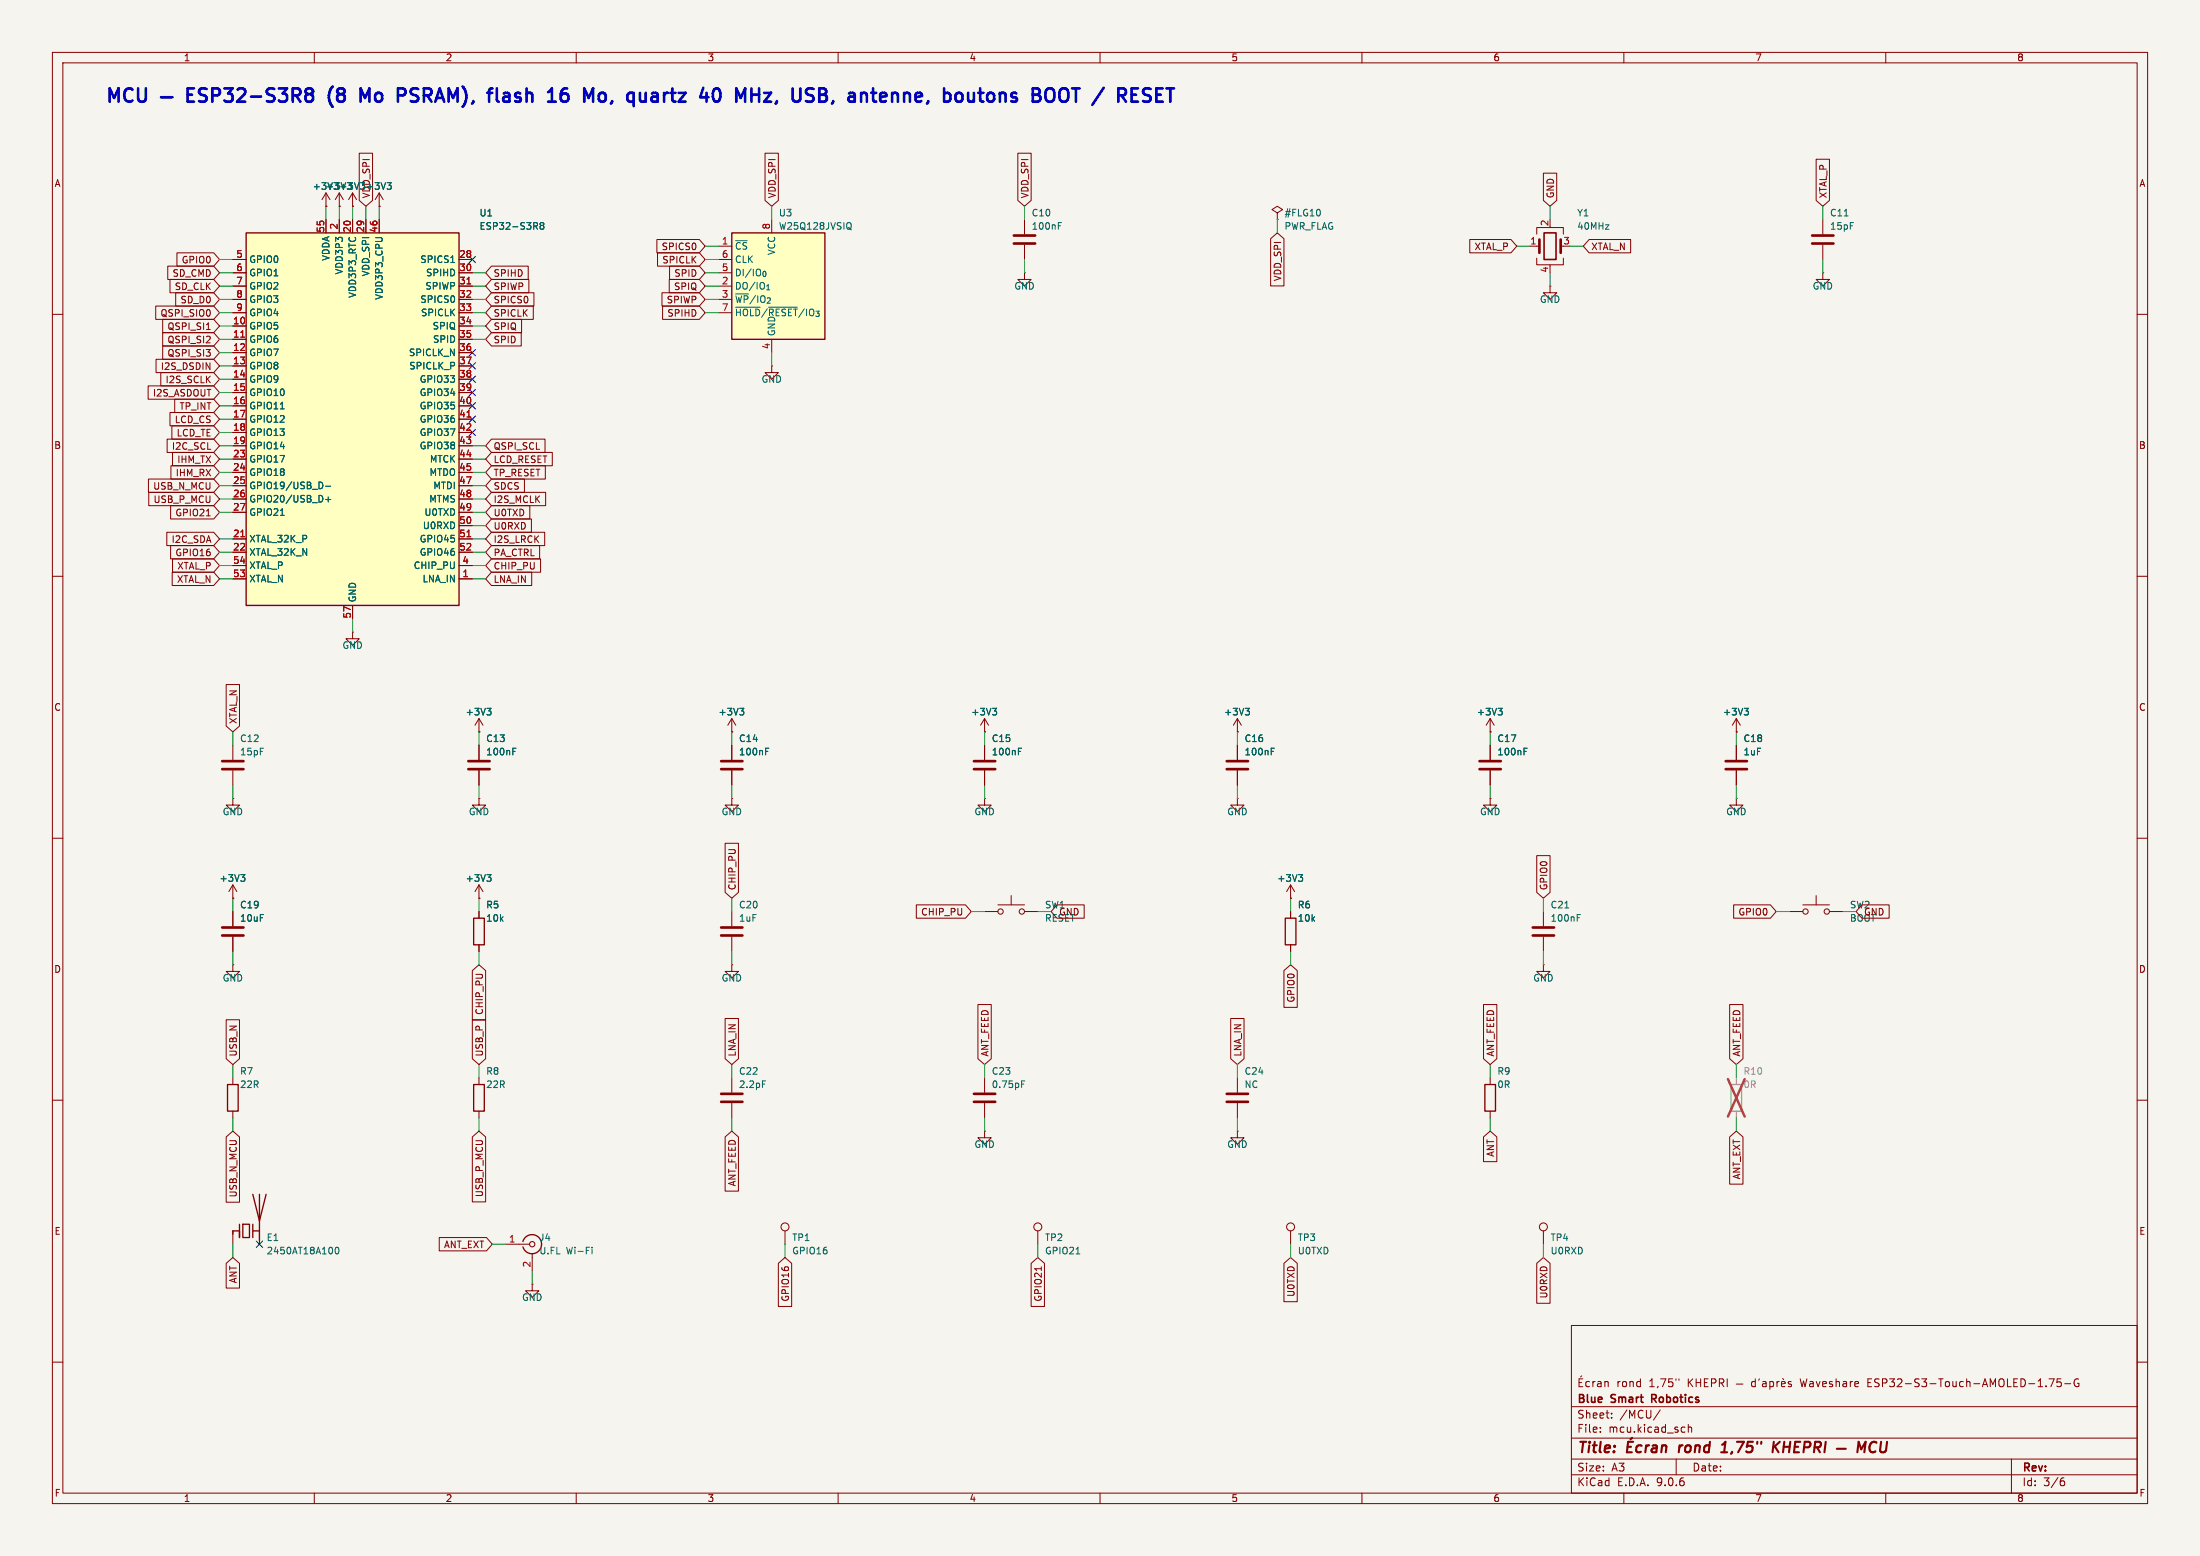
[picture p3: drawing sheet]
<svg xmlns="http://www.w3.org/2000/svg" width="420mm" height="297mm" viewBox="0 0 420 297" stroke-linecap="round" stroke-linejoin="round" font-family="sans-serif">
<path d="M0 0h420v297h-420z" fill="#f5f4ef" stroke="#f5f4ef" stroke-width=".19"/>
<g fill="none" stroke="#840000" stroke-width=".19">
<path d="M10 10h400v277h-400zM12 12h396v273h-396zM60 10v2M110 10v2M160 10v2M210 10v2M260 10v2M310 10v2M360 10v2M195.6 52.1v1.2h1.2l-1.2 1.3-1.3-1.3h1.3M195.6 52.1h.1M195.6 41.9v2.8"/>
<path d="M195.6 46.7v2.8M243.8 40.6l1.1-.6-1.1-.6-1 .6 1 .6v1.3M243.8 41.9h.1M292.1 47h1.8M293.4 44.7v-1.3h5v1.3M293.4 49.3v1.2h5v-1.2M295.9 54.6v1.3h1.3l-1.3 1.3-1.3-1.3h1.3M295.9 54.6h.1M295.9 50.5v.3M348 52.1v1.2h1.2l-1.2 1.3-1.3-1.3h1.3M348 52.1h.1M348 41.9v2.8"/>
<path d="M348 46.7v2.8M10 60h2M147.3 69.9v1.2h1.3l-1.3 1.3-1.3-1.3h1.3M147.3 69.9h.1M408 60h2M10 110h2M408 110h2M188 139.7h.1M188 137.2v2.5M188 137.2l-.8 1.2M188 137.2l.7 1.2M284.5 139.7h.1"/>
<path d="M284.5 137.2l-.8 1.2M284.5 137.2l.7 1.2M284.5 137.2v2.5M331.5 139.7h.1M331.5 137.2v2.5M331.5 137.2l-.8 1.2M331.5 137.2l.7 1.2M10 160h2M91.4 152.4v1.3h1.3l-1.3 1.2-1.2-1.2h1.2M91.4 152.4h.1M91.4 142.2v2.8M91.4 147.1v2.8"/>
<path d="M236.2 142.2v2.8M236.2 147.1v2.8M284.5 152.4v1.3h1.2l-1.2 1.2-1.3-1.2h1.3M284.5 152.4h.1M284.5 142.2v2.8M284.5 147.1v2.8M331.5 152.4v1.3h1.2l-1.2 1.2-1.3-1.2h1.3M331.5 152.4h.1M331.5 142.2v2.8M331.5 147.1v2.8M408 160h2M44.4 174v2.8"/>
<path d="M44.4 178.8v2.8M246.4 171.5h.1M246.4 168.9l-.8 1.3M246.4 168.9l.7 1.3M246.4 168.9v2.6M246.4 174v1.3M341.6 174h2.6M344.2 172.7h5M346.7 170.9v1.8M349.2 174h2.6M246.4 180.3v1.3M10 210h2"/>
<path d="M188 215.9v1.3h1.2l-1.2 1.2-1.3-1.2h1.3M188 215.9h.1M188 205.7v2.8M188 210.6v2.8M408 210h2M96.5 237.5h4.6M101.6 239.3v3.3M101.6 245.1v1.3h1.3l-1.3 1.2-1.3-1.2h1.3M101.6 245.1h.1M300 253h108v32h-108zM10 260h2M300 278.5h108"/>
<path d="M300 274.5h108M300 268.5h108M301.4 263.9h.5M301.9 262.6l-.2 .2M302.2 263.2h-.8v1.5h.8M303.4 263.8l-.4-.1-.3 .3 .2 .6h.5M304.1 263.7v1M304.5 263.7l-.3 .1-.1 .2M305 263.8h.6l.1 .9M305.5 273.2v.2M305.5 272.5v.1M305.7 264l-.5 .1a.29 .29 0 0 0-.3 .3 .29 .29 0 0 0 .3 .3l.5-.1"/>
<path d="M306.4 263.8l.2-.1 .3 .1 .1 .9M306.4 263.7v1M307.7 270.5v.2M307.7 269.8v.1M316.9 269.1l-1.2 1.9M320 278.5v3M320.5 263.2v.3M321.2 272.4l.5 .1M321.7 273.3l-.5 .1M322.3 272.5l.2-.1 .4 .1v.9M322.3 271.9v1.5M331.4 264.2h1.3"/>
<path d="M335.1 263.8l-.4-.1-.3 .3 .1 .6h.6M335.1 263.2v1.5M335.9 263.2l-.2 .3M336.5 263.8h.6l.1 .9M337.2 264l-.5 .1a.29 .29 0 0 0-.3 .3 .29 .29 0 0 0 .3 .3l.5-.1M337.9 263.8l.4-.1 .3 .3-.2 .6h-.5M337.9 263.7v1.5M339.2 263.7v1M339.7 263.7l-.3 .1-.2 .2M340.1 264.2l.7-.2-.1-.2-.4-.1-.2 .2 .1 .7h.5M340.3 263.1l.2 .2M341.9 263.8l-.3-.1-.2 .2v.2l.5 .2v.3h-.5"/>
<path d="M356.6 263.9h.5M357.3 263.2h-.7v1.5h.7M384 278.5v6.5M391.2 263.2h1l-.7 1.5M393.4 263.2h-.7v.7l.2-.1h.5l.1 .2-.1 .5-.2 .2-.5-.2M394.2 264.1h1.1M396.8 263.3a.7 .7 0 0 0-.9 .6 .7 .7 0 0 0 .9 .7l.1-.6h-.3M408 260h2M60 285v2M110 285v2M160 285v2M210 285v2"/>
<path d="M260 285v2M300 281.5h108M310 285v2M360 285v2M393.6 282.7h.4l.2 .2-.1 .5-.5 .2M394 282.1l-.4 .1"/>
<circle cx="344.7" cy="174" r=".51"/>
<circle cx="348.7" cy="174" r=".51"/>
</g>
<g fill="none" stroke="#840000" stroke-width=".4">
<path d="M310.7 276.2h.7M311.6 274.4l-.3 .3M311.8 275.2h-1l-.2 2h.9M313.4 276a.66 .66 0 0 0-1 .3l-.1 .5 .2 .3h.8M314.3 275.9l-.2 1.3M314.8 275.9l-.4 .1-.2 .3M315.5 276h.8l-.1 1.2M316.3 276.3l-.7 .1a.4 .4 0 0 0-.3 .4 .4 .4 0 0 0 .2 .4l.7-.1M317.3 276.1a.49 .49 0 0 1 .8 .1l-.1 1M317.3 275.9l-.2 1.3M320.6 275.9l-.1 1.3M328.6 277.2h1.1"/>
<path d="M328.8 275.8l.6-.6-.3 2M338.6 275.2l-.2 2M338.8 276.1l.7 1.1M339.8 275.2l-1.3 1.1M354.6 277.2l.2-2 .5 1.4 .9-1.4-.3 2M358.2 275.4a.88 .88 0 0 0-1 0 .88 .88 0 0 0-.3 .9 .69 .69 0 0 0 .3 .8 .69 .69 0 0 0 .8-.1M359.1 275.2l-.2 1.6 .2 .3a.66 .66 0 0 0 .9-.3l.3-1.6"/>
</g>
<path d="M294.8 44.5h2.3v5h-2.3zM315.3 267h.6M315.9 266.2h-.6v1.5" fill="none" stroke="#840000" stroke-width=".3"/>
<g fill="none" stroke="#840000" stroke-width=".51">
<path d="M193.5 45h4.1M193.5 46.5h4.1M293.9 45.7v2.6M297.9 45.7v2.6M345.9 45h4.1M345.9 46.5h4.1M89.4 145.3h4.1M89.4 146.8h4.1M234.2 145.3h4.1M234.2 146.8h4.1M282.4 145.3h4.1M282.4 146.8h4.1"/>
<path d="M329.4 145.3h4.1M329.4 146.8h4.1M42.4 177h4.1M42.4 178.6h4.1M185.9 208.8h4.1M185.9 210.3h4.1"/>
</g>
<g fill="none" stroke="#006464" stroke-width=".19">
<path d="M202 43.1h.5M202 42.5h.6M352.1 41.2h.7M189.5 135.2h.8l-.5 .5M190 135.7l.3 .2v.3l-.3 .3M286 135.2h.8l-.4 .5M286.5 135.7l.3 .2v.3l-.3 .3M333 135.2h.8l-.5 .5M333.5 135.7l.3 .2v.3l-.3 .3M97.9 143.4h.4M97.9 142.8h.6M242.7 143.4h.4"/>
<path d="M242.7 142.8h.6M290.9 143.4h.5M290.9 142.8h.6M247.9 166.9h.8l-.4 .5M248.4 167.4l.3 .3v.3l-.3 .2M195 206.9h.4M195 206.3h.6M113 238.1v.1M113 238.5v.8"/>
</g>
<path d="M245.4 175.3h2v5h-2zM99.8 237a1.81 1.81 0 0 1 2.8-1 1.81 1.81 0 0 1 0 2.9 1.81 1.81 0 0 1-2.8-.9" fill="none" stroke="#840000" stroke-width=".25"/>
<circle cx="101.6" cy="237.5" r=".51" fill="none" stroke="#840000" stroke-width=".2"/>
<path d="M139.7 44.5h17.8v20.3h-17.8z" fill="#ffffc2"/>
<path d="M139.7 44.5h17.8v20.3h-17.8z" fill="none" stroke="#840000" stroke-width=".25"/>
<g fill="none" stroke="#840000" stroke-width=".19">
<path d="M137.2 47h2.5M137.2 49.5h2.5M137.2 52.1h2.5M137.2 54.6h2.5M137.2 57.2h2.5M137.2 59.7h2.5M147.3 41.9v2.6M147.3 64.8v2.5M139.7 139.7h.1M139.7 137.2l-.8 1.2M139.7 137.2l.8 1.2M139.7 137.2v2.5"/>
<path d="M139.7 152.4v1.3h1.3l-1.3 1.2-1.3-1.2h1.3M139.7 152.4h.1M139.7 142.2v2.8M139.7 147.1v2.8M91.4 171.5h.1M91.4 168.9l-.7 1.3M91.4 168.9l.8 1.3M91.4 168.9v2.6M246.4 234.9v2.6"/>
<circle cx="246.4" cy="234.2" r=".76"/>
</g>
<path d="M140.4 58.6h4.7M146.7 58.6h5.5M162.1 43.5l.5 .4M162.2 42.5l.1 .1a.81 .81 0 0 1-.1 1.2M141.2 135.2h.8l-.4 .5M141.8 135.7l.2 .2v.3l-.2 .3M146.2 143.4h.4M146.2 142.8h.6M93 166.9h.7l-.4 .5M93.5 167.4l.2 .3v.3l-.2 .2" fill="none" stroke="#006464" stroke-width=".19"/>
<path d="M137.7 145.3h4M137.7 146.8h4" fill="none" stroke="#840000" stroke-width=".51"/>
<path d="M47 44.5h40.6v71.1h-40.6z" fill="#ffffc2"/>
<path d="M47 44.5h40.6v71.1h-40.6zM90.4 175.3h2.1v5h-2.1zM43.4 207h2.1v5.1h-2.1zM90.4 207h2.1v5.1h-2.1zM283.5 207h2v5.1h-2zM45.7 233.7v2.5v-1.3h-1.3v.7M46.4 233.7h1.2v2.5h-1.2zM48.3 228l1.2 5 1.3-5M48.3 234.9h1.2M48.3 233.7v2.5M49.5 228v8.9" fill="none" stroke="#840000" stroke-width=".25"/>
<g fill="none" stroke="#840000" stroke-width=".19">
<path d="M62.2 39.4h.1M62.2 36.8v2.6M62.2 36.8l-.7 1.3M62.2 36.8l.8 1.3M64.8 39.4h.1M64.8 36.8v2.6M64.8 36.8l-.8 1.3M64.8 36.8l.7 1.3M67.3 39.4h.1M67.3 36.8v2.6M67.3 36.8l-.8 1.3M67.3 36.8l.8 1.3"/>
<path d="M68.6 29.2h2.5v9.1l-1.3 1.1-1.2-1.1zM72.4 39.4h.1M72.4 36.8v2.6M72.4 36.8l-.8 1.3M72.4 36.8l.8 1.3M146 29.2h2.6v9.1l-1.3 1.1-1.3-1.1zM194.3 29.2h2.6v9.1l-1.3 1.1-1.3-1.1zM294.6 33.1h2.6v5.2l-1.3 1.1-1.3-1.1zM346.7 30.4h2.6v7.9l-1.3 1.1-1.3-1.1zM29.7 58.4h11.1l1.1 1.3-1.1 1.3h-11.1zM32 50.8h8.8l1.1 1.3-1.1 1.2h-8.8zM32.4 53.3h8.4l1.1 1.3-1.1 1.3h-8.4z"/>
<path d="M33.5 55.9h7.3l1.1 1.3-1.1 1.2h-7.3zM33.8 48.3h7l1.1 1.2-1.1 1.3h-7zM44.4 49.5h2.6M44.4 52.1h2.6M44.4 54.6h2.6M44.4 57.2h2.6M44.4 59.7h2.6M62.2 41.9v2.6M64.8 41.9v2.6M67.3 41.9v2.6M69.8 41.9v2.6M72.4 41.9v2.6"/>
<path d="M87.6 49.5h2.6M87.6 52.1h2.6M87.6 54.6h2.6M87.6 57.2h2.6M87.6 59.7h2.6M93.8 50.8h7v2.5h-7l-1.1-1.2zM93.8 53.3h7.2v2.6h-7.2l-1.1-1.3zM93.8 55.9h8.1v2.5h-8.1l-1.1-1.2zM93.8 58.4h8v2.6h-8l-1.1-1.3zM125.4 45.7h8.1l1.1 1.3-1.1 1.3h-8.1zM125.5 48.3h8l1.1 1.2-1.1 1.3h-8zM126.4 55.9h7.1l1.1 1.3-1.1 1.2h-7.1z"/>
<path d="M126.5 58.4h7l1.1 1.3-1.1 1.3h-7zM127.8 53.3h5.7l1.1 1.3-1.1 1.3h-5.7zM127.8 50.8h5.7l1.1 1.3-1.1 1.2h-5.7zM242.6 45.6l1.2-1.1 1.3 1.1v9h-2.5zM280.6 45.7h7.8l1.2 1.3-1.2 1.3h-7.8zM303.4 45.7h7.9v2.6h-7.9l-1.1-1.3zM28.3 73.7h12.5l1.1 1.2-1.1 1.3h-12.5zM29.8 68.6h11l1.1 1.3-1.1 1.2h-11zM30.7 71.1h10.1l1.1 1.3-1.1 1.3h-10.1zM31.1 61h9.7l1.1 1.2-1.1 1.3h-9.7zM31.1 63.5h9.7l1.1 1.3-1.1 1.2h-9.7zM31.1 66h9.7l1.1 1.3-1.1 1.3h-9.7z"/>
<path d="M32.4 78.7h8.4l1.1 1.3-1.1 1.3h-8.4zM33.4 76.2h7.4l1.1 1.3-1.1 1.2h-7.4zM39.4 62.9h.7M44.4 67.3h2.6M44.4 62.2h2.6M44.4 64.8h2.6M44.4 69.9h2.6M44.4 72.4h2.6M44.4 74.9h2.6M44.4 77.5h2.6M87.6 67.3h2.6M87.6 62.2h2.6"/>
<path d="M87.6 64.8h2.6M87.6 69.9h2.6M87.6 72.4h2.6M87.6 74.9h2.6M87.6 77.5h2.6M93.8 61h5.8v2.5h-5.8l-1.1-1.3zM93.8 63.5h5.7v2.5h-5.7l-1.1-1.2zM28.3 91.4h12.5l1.1 1.3-1.1 1.3h-12.5zM28.4 94h12.4l1.1 1.3-1.1 1.2h-12.4zM31.9 83.8h8.9l1.1 1.3-1.1 1.3h-8.9zM32.6 96.5h8.2l1.1 1.3-1.1 1.3h-8.2zM32.6 88.9h8.2l1.1 1.3-1.1 1.2h-8.2z"/>
<path d="M32.8 81.3h8l1.1 1.3-1.1 1.2h-8zM32.9 86.4h7.9l1.1 1.2-1.1 1.3h-7.9zM39.4 98.5h.7M44.4 90.2h2.6M44.4 80h2.6M44.4 82.6h2.6M44.4 85.1h2.6M44.4 87.6h2.6M44.4 92.7h2.6M44.4 95.3h2.6M44.4 97.8h2.6M87.6 90.2h2.6"/>
<path d="M87.6 80h2.6M87.6 82.6h2.6M87.6 85.1h2.6M87.6 87.6h2.6M87.6 92.7h2.6M87.6 95.3h2.6M87.6 97.8h2.6M93.8 94h10.4v2.5h-10.4l-1.1-1.2zM93.8 96.5h7.3v2.6h-7.3l-1.1-1.3zM93.8 99.1h7.6v2.5h-7.6l-1.1-1.3zM93.8 88.9h10.3v2.5h-10.3l-1.1-1.2zM93.8 83.8h10.2v2.6h-10.2l-1.1-1.3z"/>
<path d="M93.8 86.4h11.6v2.5h-11.6l-1.1-1.3zM93.8 91.4h6.3v2.6h-6.3l-1.1-1.3zM31.8 101.6h9l1.1 1.3-1.1 1.2h-9zM32.6 104.1h8.2l1.1 1.3-1.1 1.3h-8.2zM32.9 109.2h7.9l1.1 1.3-1.1 1.3h-7.9zM32.9 106.7h7.9l1.1 1.3-1.1 1.2h-7.9zM44.4 102.9h2.6M44.4 105.4h2.6M44.4 108h2.6M44.4 110.5h2.6M67.3 115.6v2.5M87.6 102.9h2.6"/>
<path d="M87.6 105.4h2.6M87.6 108h2.6M87.6 110.5h2.6M87.6 100.3h2.6M93.8 101.6h10.2v2.5h-10.2l-1.1-1.2zM93.8 104.1h9.2v2.6h-9.2l-1.1-1.3zM93.8 106.7h9.4v2.5h-9.4l-1.1-1.2zM93.8 109.2h7.7v2.6h-7.7l-1.1-1.3zM43.2 130.7h2.5v7.9l-1.3 1.1-1.2-1.1zM67.3 120.7v1.2h1.3l-1.3 1.3-1.3-1.3h1.3M67.3 120.7h.1M91.4 139.7h.1"/>
<path d="M91.4 137.2v2.5M91.4 137.2l-.7 1.2M91.4 137.2l.8 1.2M139.7 139.7h.1M188 139.7h.1M236.2 139.7h.1M236.2 137.2v2.5M236.2 137.2l-.7 1.2M236.2 137.2l.8 1.2M284.5 139.7h.1M331.5 139.7h.1M44.4 152.4v1.3h1.3l-1.3 1.2-1.2-1.2h1.2"/>
<path d="M44.4 152.4h.1M44.4 142.2v2.8M44.4 147.1v2.8M91.4 142.2v2.8M91.4 147.1v2.8M139.7 142.2v2.8M139.7 147.1v2.8M188 152.4v1.3h1.2l-1.2 1.2-1.3-1.2h1.3M188 152.4h.1M188 142.2v2.8M188 147.1v2.8M236.2 152.4v1.3h1.3l-1.3 1.2-1.3-1.2h1.3"/>
<path d="M236.2 152.4h.1M236.2 142.2v2.8M236.2 147.1v2.8M284.5 142.2v2.8M284.5 147.1v2.8M331.5 142.2v2.8M331.5 147.1v2.8M44.4 171.5h.1M44.4 168.9v2.6M44.4 174v2.8M44.4 178.8v2.8M44.4 168.9l-.7 1.3"/>
<path d="M44.4 168.9l.8 1.3M91.4 171.5h.1M91.4 174v1.3M138.4 161h2.6v9.3l-1.3 1.2-1.3-1.2zM139.7 174v2.8M139.7 178.8v2.8M174.9 172.7h9.4l1.1 1.3-1.1 1.3h-9.4zM188 174h2.5M190.5 172.7h5.1M193 170.9v1.8M195.6 174h2.5M201.8 172.7h5.2v2.6h-5.2l-1.1-1.3z"/>
<path d="M246.4 171.5h.1M246.4 174v1.3M293.4 163.3h2.5v7l-1.3 1.2-1.2-1.2zM294.6 174v2.8M294.6 178.8v2.8M331 172.7h7l1.1 1.3-1.1 1.3h-7zM355.4 172.7h5.2v2.6h-5.2l-1.1-1.3zM43.2 194.6h2.5v7.5l-1.3 1.1-1.2-1.1zM44.4 184.2v1.2h1.3l-1.3 1.3-1.2-1.3h1.2M44.4 184.2h.1M90.2 194.7h2.5v7.4l-1.3 1.1-1.2-1.1zM90.2 185.3l1.2-1.1 1.3 1.1v9.3h-2.5z"/>
<path d="M91.4 180.3v1.3M138.4 194.4h2.6v7.7l-1.3 1.1-1.3-1.1zM139.7 184.2v1.2h1.3l-1.3 1.3-1.3-1.3h1.3M139.7 184.2h.1M186.7 191.7h2.5v10.4l-1.2 1.1-1.3-1.1zM234.9 194.4h2.6v7.7l-1.3 1.1-1.3-1.1zM245.1 185.3l1.3-1.1 1.3 1.1v7h-2.6zM246.4 180.3v1.3M283.2 191.7h2.6v10.4l-1.3 1.1-1.3-1.1zM294.6 184.2v1.2h1.3l-1.3 1.3-1.2-1.3h1.2M294.6 184.2h.1M330.2 191.7h2.5v10.4l-1.2 1.1-1.3-1.1z"/>
<path d="M43.2 217l1.2-1.1 1.3 1.1v12.5h-2.5zM44.4 205.7v1.3M44.4 212.1v1.3M90.2 217l1.2-1.1 1.3 1.1v12.4h-2.5zM91.4 205.7v1.3M91.4 212.1v1.3M138.4 217l1.3-1.1 1.3 1.1v10.4h-2.6zM139.7 205.7v2.8M139.7 210.6v2.8M236.2 215.9v1.3h1.3l-1.3 1.2-1.3-1.2h1.3M236.2 215.9h.1M236.2 205.7v2.8"/>
<path d="M236.2 210.6v2.8M283.2 217l1.3-1.1 1.3 1.1v4.7h-2.6zM284.5 205.7v1.3M284.5 212.1v1.3M330.2 217l1.3-1.1 1.2 1.1v9h-2.5zM44.4 234.9v2.6M49.5 234.9v2.6M83.9 236.2h9l1.1 1.3-1.1 1.3h-9zM149.9 234.9v2.6M198.1 234.9v2.6M294.6 234.9v2.6M43.2 241.1l1.2-1.1 1.3 1.1v4.8h-2.5z"/>
<path d="M148.6 241.1l1.3-1.1 1.2 1.1v8.3h-2.5zM196.8 241.1l1.3-1.1 1.3 1.1v8.3h-2.6zM198.8 241.8v.7M245.1 241.1l1.3-1.1 1.3 1.1v7.4h-2.6zM293.4 241.1l1.2-1.1 1.3 1.1v7.7h-2.5z"/>
<circle cx="191" cy="174" r=".51"/>
<circle cx="195.1" cy="174" r=".51"/>
<circle cx="149.9" cy="234.2" r=".76"/>
<circle cx="198.1" cy="234.2" r=".76"/>
<circle cx="294.6" cy="234.2" r=".76"/>
</g>
<path d="M89.1 54.2h.8M46 64.4h.7M89.1 79.6h.8M46 102.5h.7M89.1 102.5h.8" fill="none" stroke="#a90000" stroke-width=".19"/>
<g fill="none" stroke="#006464" stroke-width=".19">
<path d="M68.8 34.9h.8M73.9 34.9h.8l-.4 .5M74.4 35.4l.3 .2v.3l-.3 .2M86.1 50.1h.7M102.2 43.2l.4 .6M102.5 42.6l.1 .1-.1 .4M103.3 43l-.2-.2 .2-.3h.3l.2 .2-.2 .3M103.3 43l-.2 .3 .1 .3 .1 .2 .4-.1 .1-.2v-.2l-.2-.3M103.3 43h.3M53.5 78h.8M53.5 98.4h.8M61.4 92.1l.2 .5-.2 .6"/>
<path d="M62.2 92.8h.9M62.2 95.3h.9M62.7 94.9v.9M93 135.2h.7l-.4 .5M93.5 135.7l.2 .2v.3l-.2 .3M141.2 135.2h.8l-.4 .5M141.8 135.7l.2 .2v.3l-.2 .3M189.5 135.2h.8l-.5 .5M190 135.7l.3 .2v.3l-.3 .3M237.7 135.2h.8l-.4 .5M238.3 135.7l.2 .2v.3l-.2 .3M286 135.2h.8l-.4 .5"/>
<path d="M286.5 135.7l.3 .2v.3l-.3 .3M333 135.2h.8l-.5 .5M333.5 135.7l.3 .2v.3l-.3 .3M97.9 143.4h.4M97.9 142.8h.6M146.2 143.4h.4M146.2 142.8h.6M194.4 143.4h.4M194.4 142.8h.6M242.7 143.4h.4M242.7 142.8h.6M290.9 143.4h.5"/>
<path d="M290.9 142.8h.6M46 166.9h.7l-.4 .5M46.5 167.4l.2 .3v.3l-.2 .2M93 166.9h.7l-.4 .5M93.5 167.4l.2 .3v.3l-.2 .2M247.9 166.9h.8l-.4 .5M248.4 167.4l.3 .3v.3l-.3 .2M298.7 173.3h.8M301.1 175.2h.4M301.1 174.6h.6M145.6 206.3h.6M64.1 238.2l.2-.1a.68 .68 0 0 1 .4 .6 .68 .68 0 0 1-.4 .6l-.3-.4z"/>
<path d="M205.4 239.3h.8"/>
</g>
<path d="M42.4 145.3h4.1M42.4 146.8h4.1M185.9 145.3h4.1M185.9 146.8h4.1M137.7 177h4M137.7 178.6h4M292.6 177h4.1M292.6 178.6h4.1M137.7 208.8h4M137.7 210.3h4M234.2 208.8h4.1M234.2 210.3h4.1" fill="none" stroke="#840000" stroke-width=".51"/>
<path d="M330.5 207h2v5.1h-2z" fill="none" stroke="#9c9b98" stroke-width=".25"/>
<path d="M331.5 205.7v1.3M331.5 212.1v1.3" fill="none" stroke="#9c9b98" stroke-width=".19"/>
<path d="M329.9 206l3.2 7.1M333.1 206l-3.2 7.1" fill="none" stroke="#e12e31" stroke-width=".46"/>
<g fill="none" stroke="#009600" stroke-width=".19">
<path d="M62.2 39.4v2.5M64.8 39.4v2.5M67.3 39.4v2.5M69.8 39.4v2.5M72.4 39.4v2.5M147.3 39.4v2.5M195.6 39.4v2.5M295.9 39.4v2.5M348 39.4v2.5M41.9 54.6h2.5M41.9 57.2h2.5M41.9 59.7h2.5"/>
<path d="M41.9 52.1h2.5M41.9 49.5h2.5M90.2 54.6h2.5M90.2 57.2h2.5M90.2 59.7h2.5M90.2 52.1h2.5M134.6 54.6h2.6M134.6 57.2h2.6M134.6 59.7h2.6M134.6 52.1h2.6M134.6 47h2.6M134.6 49.5h2.6"/>
<path d="M195.6 49.5v2.6M243.8 41.9v2.6M289.6 47h2.5M295.9 52.1v2.5M299.7 47h2.6M348 49.5v2.6M41.9 62.2h2.5M41.9 64.8h2.5M41.9 67.3h2.5M41.9 69.9h2.5M41.9 72.4h2.5M41.9 74.9h2.5"/>
<path d="M41.9 77.5h2.5M90.2 62.2h2.5M90.2 64.8h2.5M147.3 67.3v2.6M41.9 82.6h2.5M41.9 85.1h2.5M41.9 87.6h2.5M41.9 90.2h2.5M41.9 92.7h2.5M41.9 95.3h2.5M41.9 97.8h2.5M41.9 80h2.5"/>
<path d="M90.2 85.1h2.5M90.2 87.6h2.5M90.2 90.2h2.5M90.2 92.7h2.5M90.2 95.3h2.5M90.2 97.8h2.5M41.9 110.5h2.5M41.9 105.4h2.5M41.9 108h2.5M41.9 102.9h2.5M67.3 118.1v2.6M90.2 110.5h2.5"/>
<path d="M90.2 105.4h2.5M90.2 108h2.5M90.2 102.9h2.5M90.2 100.3h2.5M44.4 139.7v2.5M91.4 139.7v2.5M139.7 139.7v2.5M188 139.7v2.5M236.2 139.7v2.5M284.5 139.7v2.5M331.5 139.7v2.5M44.4 149.9v2.5"/>
<path d="M91.4 149.9v2.5M139.7 149.9v2.5M188 149.9v2.5M236.2 149.9v2.5M284.5 149.9v2.5M331.5 149.9v2.5M44.4 171.5v2.5M91.4 171.5v2.5M139.7 171.5v2.5M185.4 174h2.6M198.1 174h2.6M246.4 171.5v2.5"/>
<path d="M294.6 171.5v2.5M339.1 174h2.5M351.8 174h2.5M44.4 181.6v2.6M91.4 181.6v2.6M139.7 181.6v2.6M246.4 181.6v2.6M294.6 181.6v2.6M44.4 203.2v2.5M44.4 213.4v2.5M91.4 203.2v2.5M91.4 213.4v2.5"/>
<path d="M139.7 203.2v2.5M139.7 213.4v2.5M188 203.2v2.5M188 213.4v2.5M236.2 203.2v2.5M236.2 213.4v2.5M284.5 203.2v2.5M284.5 213.4v2.5M331.5 203.2v2.5M331.5 213.4v2.5M44.4 237.5v2.5M94 237.5h2.5"/>
<path d="M149.9 237.5v2.5M198.1 237.5v2.5M246.4 237.5v2.5M294.6 237.5v2.5M101.6 242.6v2.5"/>
</g>
<g fill="none" stroke="#000084" stroke-width=".19">
<path d="M89.6 48.9l1.2 1.2M90.8 48.9l-1.2 1.2M89.6 71.8l1.2 1.2M89.6 69.2l1.2 1.3M89.6 66.7l1.2 1.2M89.6 79.4l1.2 1.2M89.6 74.3l1.2 1.2M89.6 76.9l1.2 1.2M90.8 71.8l-1.2 1.2M90.8 69.2l-1.2 1.3M90.8 66.7l-1.2 1.2M90.8 79.4l-1.2 1.2"/>
<path d="M90.8 74.3l-1.2 1.2M90.8 76.9l-1.2 1.2M89.6 81.9l1.2 1.3M90.8 81.9l-1.2 1.3M48.9 236.9l1.2 1.2M50.1 236.9l-1.2 1.2"/>
</g>
<g fill="none" stroke="#0000c2" stroke-width=".51">
<path d="M30.7 18.6h2.2M35.8 18.1h.9M37 16.9h-1.2v2.5h1.2M39.4 17l-.9-.1a.62 .62 0 0 0-.5 .6 .62 .62 0 0 0 .5 .6 .93 .93 0 0 1 .9 .6 .65 .65 0 0 1-.4 .7l-1-.1M40.5 18.2h1a.69 .69 0 0 0 .5-.7 .69 .69 0 0 0-.5-.6h-1v2.5M42.8 16.9h1.6l-.8 .9a.69 .69 0 0 1 .8 .5v.6l-.2 .4-1 .1-.4-.2M45.4 17.1l.3-.2h.6a.69 .69 0 0 1 .4 1.1l-1.4 1.4h1.5M47.9 18.4h1.9M52.4 17l-1-.1a.62 .62 0 0 0-.5 .6 .62 .62 0 0 0 .5 .6 .93 .93 0 0 1 1 .6 .65 .65 0 0 1-.5 .7l-1-.1M53.2 16.9h1.6l-.8 .9a.69 .69 0 0 1 .8 .5v.6l-.2 .4-1 .1-.4-.2M55.9 18.2h1a.69 .69 0 0 0 .5-.7 .69 .69 0 0 0-.5-.6h-1v2.5M56.5 18.2l.8 1.2"/>
<path d="M58.8 18l-.5 .4 .1 .8 .4 .2 .7-.1 .3-.4v-.5l-.5-.4M58.8 18l-.2-.2a.53 .53 0 0 1-.3-.5 .53 .53 0 0 1 .5-.4l.7 .1a.53 .53 0 0 1 .3 .6 .53 .53 0 0 1-.5 .4M58.8 18h.5M63.5 16.5a2.91 2.91 0 0 0 0 3.9M68.8 16.9l.9 1.8 .8-1.8v2.5M78.4 19.3l1 .1M79.5 16.9h-.6a.62 .62 0 0 0-.5 .6 .62 .62 0 0 0 .5 .6l.5 .1M96 19l.4 .4 .9-.1M96.2 17.8l.2-.1 .7 .1 .2 .3v1.3M97.3 18.3l-.9 .1-.4 .4M107.5 17.8h.5l.5 .5-.1 .9-.4 .2h-.5M107.8 16.9h.5"/>
<path d="M116.9 19.3l-.3 .5M126.8 17.7v1.7M127 17.8l-.2 .4M142.3 16.9l-.9 1.8-.8-1.8v2.5M148.3 19.3l-.2 .5M172.6 17.7v1.7M173.3 17.7h-.3l-.4 .3M190.9 18a.63 .63 0 0 1 1.1 .1v1.3M190.9 17.7v1.7M210.7 16.8l-2.2 3.2M222.7 16.9h1.4"/>
</g>
<g font-size="3.5" fill="#0000c2">
<text x="20" y="19.8">MCU</text>
<text x="64.9" y="19.8">(8</text>
<text x="72" y="19.8">Mo</text>
<text x="80.1" y="19.8">PSRAM),</text>
<text x="98.5" y="19.8">flash</text>
<text x="110.9" y="19.8">16</text>
<text x="118.7" y="19.8">Mo,</text>
<text x="128.1" y="19.8">quartz</text>
<text x="143" y="19.8">40</text>
<text x="150.8" y="19.8">MHz,</text>
<text x="162.6" y="19.8">USB,</text>
<text x="174.4" y="19.8">antenne,</text>
<text x="193.5" y="19.8">boutons</text>
<text x="211.5" y="19.8">BOOT</text>
<text x="224.2" y="19.8">/</text>
</g>
<g font-size="2.8" fill="#840000">
<text x="301" y="277.9">Title:</text>
<text x="321.4" y="277.9">rond</text>
<text x="330.3" y="277.9">1,75&quot;</text>
<text x="340.9" y="277.9">KHEPRI</text>
</g>
<g font-size="2.1" fill="#840000">
<text x="301" y="268.2">Blue</text>
<text x="307.7" y="268.2">Smart</text>
<text x="308.6" y="265">ro d</text>
<text x="314.9" y="265">1,75&quot;</text>
<text x="316" y="268.2">Robotics</text>
<text x="322.3" y="265">KHEPRI</text>
<text x="344.3" y="265">Waveshare</text>
<text x="357.2" y="265">ESP32-S3-Touch-AMOLED-1.75-G</text>
<text x="301" y="273.7">File:</text>
<text x="301" y="271">Sheet:</text>
<text x="307.1" y="273.7">mcu.kicad_sch</text>
<text x="309.2" y="271">/MCU/</text>
<text x="301" y="281.1">Size:</text>
<text x="307.6" y="281.1">A3</text>
<text x="323" y="281.1">Date:</text>
<text x="386" y="281.3">Rev:</text>
<text x="301" y="283.9">KiCad</text>
<text x="308.7" y="283.9">E.D.A.</text>
<text x="316.3" y="283.9">9.0.6</text>
<text x="386" y="283.9">Id:</text>
<text x="390.1" y="283.9">3/6</text>
</g>
<g font-size="1.8" fill="#840000">
<text x="35" y="11.9">1</text>
<text x="85" y="11.9">2</text>
<text x="135" y="11.9">3</text>
<text x="185" y="11.9">4</text>
<text x="235" y="11.9">5</text>
<text x="285" y="11.9">6</text>
<text x="335" y="11.9">7</text>
<text x="385" y="11.9">8</text>
<text x="10.3" y="35.9">A</text>
<text x="408.3" y="35.9">A</text>
<text x="148.3" y="37.9" transform="rotate(-90 148.3 37.9)">VDD_SPI</text>
<text x="196.5" y="37.9" transform="rotate(-90 196.5 37.9)">VDD_SPI</text>
<text x="296.9" y="37.9" transform="rotate(-90 296.9 37.9)">GND</text>
<text x="348.9" y="37.9" transform="rotate(-90 348.9 37.9)">XTAL_P</text>
<text x="126.2" y="47.9">SPICS0</text>
<text x="281.4" y="47.9">XTAL_P</text>
<text x="303.7" y="47.9">XTAL_N</text>
<text x="32.8" y="53">SD_CMD</text>
<text x="34.6" y="50.5">GPIO0</text>
<text x="94.1" y="53">SPIHD</text>
<text x="126.3" y="50.5">SPICLK</text>
<text x="128.6" y="53">SPID</text>
<text x="244.8" y="53.8" transform="rotate(-90 244.8 53.8)">VDD_SPI</text>
<text x="33.3" y="55.6">SD_CLK</text>
<text x="34.4" y="58.1">SD_D0</text>
<text x="94.1" y="55.6">SPIWP</text>
<text x="94.1" y="58.1">SPICS0</text>
<text x="127.2" y="58.1">SPIWP</text>
<text x="128.6" y="55.6">SPIQ</text>
<text x="30.5" y="60.6">QSPI_SIO0</text>
<text x="31.9" y="63.2">QSPI_SI1</text>
<text x="31.9" y="65.7">QSPI_SI2</text>
<text x="94.1" y="60.6">SPICLK</text>
<text x="94.1" y="63.2">SPIQ</text>
<text x="94.1" y="65.7">SPID</text>
<text x="127.3" y="60.6">SPIHD</text>
<text x="30.6" y="70.8">I2S_DSDIN</text>
<text x="31.9" y="68.3">QSPI_SI3</text>
<text x="29.1" y="75.9">I2S_ASDOUT</text>
<text x="31.5" y="73.3">I2S_SCLK</text>
<text x="33.3" y="81">LCD_CS</text>
<text x="33.6" y="83.5">LCD_TE</text>
<text x="34.2" y="78.4">TP_INT</text>
<text x="10.3" y="85.9">B</text>
<text x="32.7" y="86">I2C_SCL</text>
<text x="33.7" y="88.6">IHM_TX</text>
<text x="94.1" y="86">QSPI_SCL</text>
<text x="94.1" y="88.6">LCD_RESET</text>
<text x="408.2" y="85.9">B</text>
<text x="29.2" y="93.7">USB_N_MCU</text>
<text x="33.4" y="91.1">IHM_RX</text>
<text x="94.1" y="91.1">TP_RESET</text>
<text x="94.1" y="93.7">SDCS</text>
<text x="29.2" y="96.2">USB_P_MCU</text>
<text x="33.4" y="98.7">GPIO21</text>
<text x="94.1" y="96.2">I2S_MCLK</text>
<text x="94.1" y="98.7">U0TXD</text>
<text x="94.1" y="101.3">U0RXD</text>
<text x="32.7" y="103.8">I2C_SDA</text>
<text x="33.4" y="106.4">GPIO16</text>
<text x="94.1" y="103.8">I2S_LRCK</text>
<text x="94.1" y="106.4">PA_CTRL</text>
<text x="33.7" y="111.4">XTAL_N</text>
<text x="33.7" y="108.9">XTAL_P</text>
<text x="94.1" y="108.9">CHIP_PU</text>
<text x="94.1" y="111.4">LNA_IN</text>
<text x="10.3" y="135.9">C</text>
<text x="408.2" y="135.9">C</text>
<text x="45.4" y="138.3" transform="rotate(-90 45.4 138.3)">XTAL_N</text>
<text x="140.7" y="170" transform="rotate(-90 140.7 170)">CHIP_PU</text>
<text x="199.4" y="173.6">SW1</text>
<text x="295.6" y="170" transform="rotate(-90 295.6 170)">GPIO0</text>
<text x="353.1" y="173.6">SW2</text>
<text x="175.7" y="174.9">CHIP_PU</text>
<text x="202.1" y="174.9">GND</text>
<text x="331.8" y="174.9">GPIO0</text>
<text x="355.8" y="174.9">GND</text>
<text x="10.3" y="185.9">D</text>
<text x="408.2" y="185.9">D</text>
<text x="247.3" y="191.5" transform="rotate(-90 247.3 191.5)">GPIO0</text>
<text x="92.4" y="193.8" transform="rotate(-90 92.4 193.8)">CHIP_PU</text>
<text x="45.4" y="201.8" transform="rotate(-90 45.4 201.8)">USB_N</text>
<text x="92.4" y="201.8" transform="rotate(-90 92.4 201.8)">USB_P</text>
<text x="140.7" y="201.8" transform="rotate(-90 140.7 201.8)">LNA_IN</text>
<text x="188.9" y="201.8" transform="rotate(-90 188.9 201.8)">ANT_FEED</text>
<text x="237.2" y="201.8" transform="rotate(-90 237.2 201.8)">LNA_IN</text>
<text x="285.4" y="201.8" transform="rotate(-90 285.4 201.8)">ANT_FEED</text>
<text x="332.4" y="201.8" transform="rotate(-90 332.4 201.8)">ANT_FEED</text>
<text x="285.4" y="220.9" transform="rotate(-90 285.4 220.9)">ANT</text>
<text x="140.7" y="226.5" transform="rotate(-90 140.7 226.5)">ANT_FEED</text>
<text x="332.4" y="225.2" transform="rotate(-90 332.4 225.2)">ANT_EXT</text>
<text x="45.4" y="228.7" transform="rotate(-90 45.4 228.7)">USB_N_MCU</text>
<text x="92.4" y="228.6" transform="rotate(-90 92.4 228.6)">USB_P_MCU</text>
<text x="10.3" y="235.9">E</text>
<text x="84.7" y="238.4">ANT_EXT</text>
<text x="408.3" y="235.9">E</text>
<text x="45.4" y="245" transform="rotate(-90 45.4 245)">ANT</text>
<text x="150.8" y="248.6" transform="rotate(-90 150.8 248.6)">GPIO16</text>
<text x="199.1" y="248.6" transform="rotate(-90 199.1 248.6)">GPIO21</text>
<text x="247.3" y="247.6" transform="rotate(-90 247.3 247.6)">U0TXD</text>
<text x="295.6" y="248" transform="rotate(-90 295.6 248)">U0RXD</text>
<text x="10.3" y="285.9">F</text>
<text x="35" y="286.9">1</text>
<text x="85" y="286.9">2</text>
<text x="135" y="286.9">3</text>
<text x="185" y="286.9">4</text>
<text x="235" y="286.9">5</text>
<text x="285" y="286.9">6</text>
<text x="335" y="286.9">7</text>
<text x="385" y="286.9">8</text>
<text x="408.3" y="285.9">F</text>
</g>
<g font-size="1.8" fill="#006464">
<text x="59.6" y="36.4">+3V3 +3V3</text>
<text x="62.1" y="36.4">+3V3</text>
<text x="69.7" y="36.4">+3V3</text>
<text x="70.8" y="37.9" transform="rotate(-90 70.8 37.9)">VDD_SPI</text>
<text x="91.4" y="41.5">U1</text>
<text x="148.6" y="41.5">U3</text>
<text x="196.9" y="41.5">C10</text>
<text x="245.1" y="41.5">#FLG10</text>
<text x="301" y="41.5">Y1</text>
<text x="349.3" y="41.5">C11</text>
<text x="91.4" y="44">ESP32-S3R8</text>
<text x="140.2" y="47.9">~{CS}</text>
<text x="148.6" y="44">W25Q128JVSIQ</text>
<text x="196.9" y="44">100nF</text>
<text x="245.1" y="44">PWR_FLAG</text>
<text x="301" y="44">40MHz</text>
<text x="349.3" y="44">15pF</text>
<text x="47.5" y="50.4">GPIO0</text>
<text x="47.5" y="52.9">GPIO1</text>
<text x="63.1" y="49.9" transform="rotate(-90 63.1 49.9)">VDDA</text>
<text x="65.6" y="52.5" transform="rotate(-90 65.6 52.5)">VDD3P3</text>
<text x="70.7" y="52.8" transform="rotate(-90 70.7 52.8)">VDD_SPI</text>
<text x="80.1" y="50.4">SPICS1</text>
<text x="81.2" y="52.9">SPIHD</text>
<text x="140.2" y="50.4">CLK</text>
<text x="140.2" y="52.9">DI/IO_{0}</text>
<text x="148.2" y="48.8" transform="rotate(-90 148.2 48.8)">VCC</text>
<text x="47.5" y="55.5">GPIO2</text>
<text x="47.5" y="58">GPIO3</text>
<text x="68.2" y="57" transform="rotate(-90 68.2 57)">VDD3P3_RTC</text>
<text x="73.3" y="57.3" transform="rotate(-90 73.3 57.3)">VDD3P3_CPU</text>
<text x="80.1" y="58">SPICS0</text>
<text x="81.1" y="55.5">SPIWP</text>
<text x="140.2" y="55.5">DO/IO_{1}</text>
<text x="140.2" y="58">~{WP}/IO_{2}</text>
<text x="193.5" y="55.5">GND</text>
<text x="293.9" y="58">GND</text>
<text x="345.9" y="55.5">GND</text>
<text x="47.5" y="60.6">GPIO4</text>
<text x="47.5" y="63.1">GPIO5</text>
<text x="47.5" y="65.6">GPIO6</text>
<text x="80.3" y="60.6">SPICLK</text>
<text x="82.5" y="63.1">SPIQ</text>
<text x="82.6" y="65.6">SPID</text>
<text x="140.2" y="60.6">~{HOLD}/~{RESET}/IO_{3}</text>
<text x="148.2" y="64.3" transform="rotate(-90 148.2 64.3)">GND</text>
<text x="47.5" y="68.2">GPIO7</text>
<text x="47.5" y="70.7">GPIO8</text>
<text x="78" y="68.2">SPICLK_N</text>
<text x="78" y="70.7">SPICLK_P</text>
<text x="47.5" y="73.3">GPIO9</text>
<text x="47.5" y="75.8">GPIO10</text>
<text x="80" y="73.3">GPIO33</text>
<text x="80" y="75.8">GPIO34</text>
<text x="145.3" y="73.3">GND</text>
<text x="47.5" y="78.3">GPIO11</text>
<text x="47.5" y="80.9">GPIO12</text>
<text x="47.5" y="83.4">GPIO13</text>
<text x="80" y="78.3">GPIO35</text>
<text x="80" y="80.9">GPIO36</text>
<text x="80" y="83.4">GPIO37</text>
<text x="47.5" y="86">GPIO14</text>
<text x="47.5" y="88.5">GPIO17</text>
<text x="80" y="86">GPIO38</text>
<text x="82" y="88.5">MTCK</text>
<text x="47.5" y="91">GPIO18</text>
<text x="47.5" y="93.6">GPIO19/USB_D-</text>
<text x="81.9" y="91">MTDO</text>
<text x="82.6" y="93.6">MTDI</text>
<text x="47.5" y="96.1">GPIO20/USB_D+</text>
<text x="47.5" y="98.7">GPIO21</text>
<text x="80.6" y="101.2">U0RXD</text>
<text x="80.9" y="98.7">U0TXD</text>
<text x="81.8" y="96.1">MTMS</text>
<text x="47.5" y="103.7">XTAL_32K_P</text>
<text x="47.5" y="106.3">XTAL_32K_N</text>
<text x="80" y="103.7">GPIO45</text>
<text x="80" y="106.3">GPIO46</text>
<text x="47.5" y="108.8">XTAL_P</text>
<text x="47.5" y="111.4">XTAL_N</text>
<text x="78.9" y="108.8">CHIP_PU</text>
<text x="80.6" y="111.4">LNA_IN</text>
<text x="68.2" y="115.1" transform="rotate(-90 68.2 115.1)">GND</text>
<text x="65.3" y="124.1">GND</text>
<text x="88.8" y="136.8">+3V3</text>
<text x="137.1" y="136.8">+3V3</text>
<text x="185.3" y="136.8">+3V3</text>
<text x="233.6" y="136.8">+3V3</text>
<text x="281.8" y="136.8">+3V3</text>
<text x="328.8" y="136.8">+3V3</text>
<text x="45.7" y="141.8">C12</text>
<text x="92.7" y="141.8">C13</text>
<text x="141" y="141.8">C14</text>
<text x="189.2" y="141.8">C15</text>
<text x="237.5" y="141.8">C16</text>
<text x="285.8" y="141.8">C17</text>
<text x="332.7" y="141.8">C18</text>
<text x="45.7" y="144.4">15pF</text>
<text x="92.7" y="144.4">100nF</text>
<text x="141" y="144.4">100nF</text>
<text x="189.2" y="144.4">100nF</text>
<text x="237.5" y="144.4">100nF</text>
<text x="285.8" y="144.4">100nF</text>
<text x="332.7" y="144.4">1uF</text>
<text x="42.4" y="155.8">GND</text>
<text x="89.4" y="155.8">GND</text>
<text x="137.7" y="155.8">GND</text>
<text x="185.9" y="155.8">GND</text>
<text x="234.2" y="155.8">GND</text>
<text x="282.4" y="155.8">GND</text>
<text x="329.4" y="155.8">GND</text>
<text x="41.8" y="168.5">+3V3</text>
<text x="45.7" y="173.6">C19</text>
<text x="88.8" y="168.5">+3V3</text>
<text x="92.7" y="173.6">R5</text>
<text x="141" y="173.6">C20</text>
<text x="243.7" y="168.5">+3V3</text>
<text x="247.7" y="173.6">R6</text>
<text x="295.9" y="173.6">C21</text>
<text x="45.7" y="176.1">10uF</text>
<text x="92.7" y="176.1">10k</text>
<text x="141" y="176.1">1uF</text>
<text x="199.4" y="176.1">RESET</text>
<text x="247.7" y="176.1">10k</text>
<text x="295.9" y="176.1">100nF</text>
<text x="353.1" y="176.1">BOOT</text>
<text x="42.4" y="187.6">GND</text>
<text x="137.7" y="187.6">GND</text>
<text x="292.6" y="187.6">GND</text>
<text x="45.7" y="205.3">R7</text>
<text x="45.7" y="207.9">22R</text>
<text x="92.7" y="205.3">R8</text>
<text x="92.7" y="207.9">22R</text>
<text x="141" y="205.3">C22</text>
<text x="141" y="207.9">2.2pF</text>
<text x="189.2" y="207.9">0.75pF</text>
<text x="189.2" y="205.3">C23</text>
<text x="237.5" y="207.9">NC</text>
<text x="237.5" y="205.3">C24</text>
<text x="285.8" y="205.3">R9</text>
<text x="285.8" y="207.9">0R</text>
<text x="185.9" y="219.3">GND</text>
<text x="234.2" y="219.3">GND</text>
<text x="50.8" y="237.1">E1</text>
<text x="50.8" y="239.6">2450AT18A100</text>
<text x="102.9" y="237.1">J4</text>
<text x="102.9" y="239.6">U.FL</text>
<text x="108.1" y="239.6">Wi-Fi</text>
<text x="151.1" y="237.1">TP1</text>
<text x="151.1" y="239.6">GPIO16</text>
<text x="199.4" y="237.1">TP2</text>
<text x="199.4" y="239.6">GPIO21</text>
<text x="247.7" y="237.1">TP3</text>
<text x="247.7" y="239.6">U0TXD</text>
<text x="295.9" y="237.1">TP4</text>
<text x="295.9" y="239.6">U0RXD</text>
<text x="99.6" y="248.5">GND</text>
</g>
<g font-size="1.8" fill="#a90000">
<text x="62" y="44.5" transform="rotate(-90 62 44.5)">55</text>
<text x="64.5" y="43.9" transform="rotate(-90 64.5 43.9)">2</text>
<text x="67.1" y="44.5" transform="rotate(-90 67.1 44.5)">20</text>
<text x="69.6" y="44.5" transform="rotate(-90 69.6 44.5)">29</text>
<text x="72.1" y="44.5" transform="rotate(-90 72.1 44.5)">46</text>
<text x="137.7" y="46.7">1</text>
<text x="147.1" y="43.9" transform="rotate(-90 147.1 43.9)">8</text>
<text x="292" y="46.7">1</text>
<text x="295.7" y="43.3" transform="rotate(-90 295.7 43.3)">2</text>
<text x="298.4" y="46.7">3</text>
<text x="45" y="49.3">5</text>
<text x="45" y="51.8">6</text>
<text x="87.6" y="49.3">28</text>
<text x="87.6" y="51.8">30</text>
<text x="137.7" y="49.3">6</text>
<text x="137.7" y="51.8">5</text>
<text x="295.7" y="52.1" transform="rotate(-90 295.7 52.1)">4</text>
<text x="45" y="54.4">7</text>
<text x="45" y="56.9">8</text>
<text x="45" y="59.4">9</text>
<text x="87.6" y="54.4">31</text>
<text x="87.6" y="56.9">32</text>
<text x="87.6" y="59.4">33</text>
<text x="137.7" y="54.4">2</text>
<text x="137.7" y="56.9">3</text>
<text x="137.7" y="59.4">7</text>
<text x="44.4" y="62">10</text>
<text x="44.4" y="64.5">11</text>
<text x="87.6" y="62">34</text>
<text x="87.6" y="64.5">35</text>
<text x="44.4" y="67.1">12</text>
<text x="44.4" y="69.6">13</text>
<text x="87.6" y="67.1">36</text>
<text x="87.6" y="69.6">37</text>
<text x="147.1" y="66.7" transform="rotate(-90 147.1 66.7)">4</text>
<text x="44.4" y="72.1">14</text>
<text x="44.4" y="74.7">15</text>
<text x="44.4" y="77.2">16</text>
<text x="87.6" y="72.1">38</text>
<text x="87.6" y="74.7">39</text>
<text x="87.6" y="77.2">40</text>
<text x="44.4" y="79.8">17</text>
<text x="44.4" y="82.3">18</text>
<text x="87.6" y="79.8">41</text>
<text x="87.6" y="82.3">42</text>
<text x="44.4" y="84.8">19</text>
<text x="44.4" y="87.4">23</text>
<text x="44.4" y="89.9">24</text>
<text x="87.6" y="89.9">45</text>
<text x="87.6" y="84.8">43</text>
<text x="87.6" y="87.4">44</text>
<text x="44.4" y="92.5">25</text>
<text x="44.4" y="95">26</text>
<text x="87.6" y="92.5">47</text>
<text x="87.6" y="95">48</text>
<text x="44.4" y="97.5">27</text>
<text x="87.6" y="97.5">49</text>
<text x="87.6" y="100.1">50</text>
<text x="44.4" y="102.6">21</text>
<text x="44.4" y="105.2">22</text>
<text x="44.4" y="107.7">54</text>
<text x="87.6" y="102.6">51</text>
<text x="87.6" y="105.2">52</text>
<text x="88.2" y="107.7">4</text>
<text x="44.4" y="110.2">53</text>
<text x="88.2" y="110.2">1</text>
<text x="67.1" y="118.2" transform="rotate(-90 67.1 118.2)">57</text>
<text x="97.1" y="237.2">1</text>
<text x="101.3" y="242" transform="rotate(-90 101.3 242)">2</text>
</g>
<g font-size="1.8" fill="#939391">
<text x="332.7" y="207.9">0R</text>
<text x="332.7" y="205.3">R10</text>
</g>
</svg>
